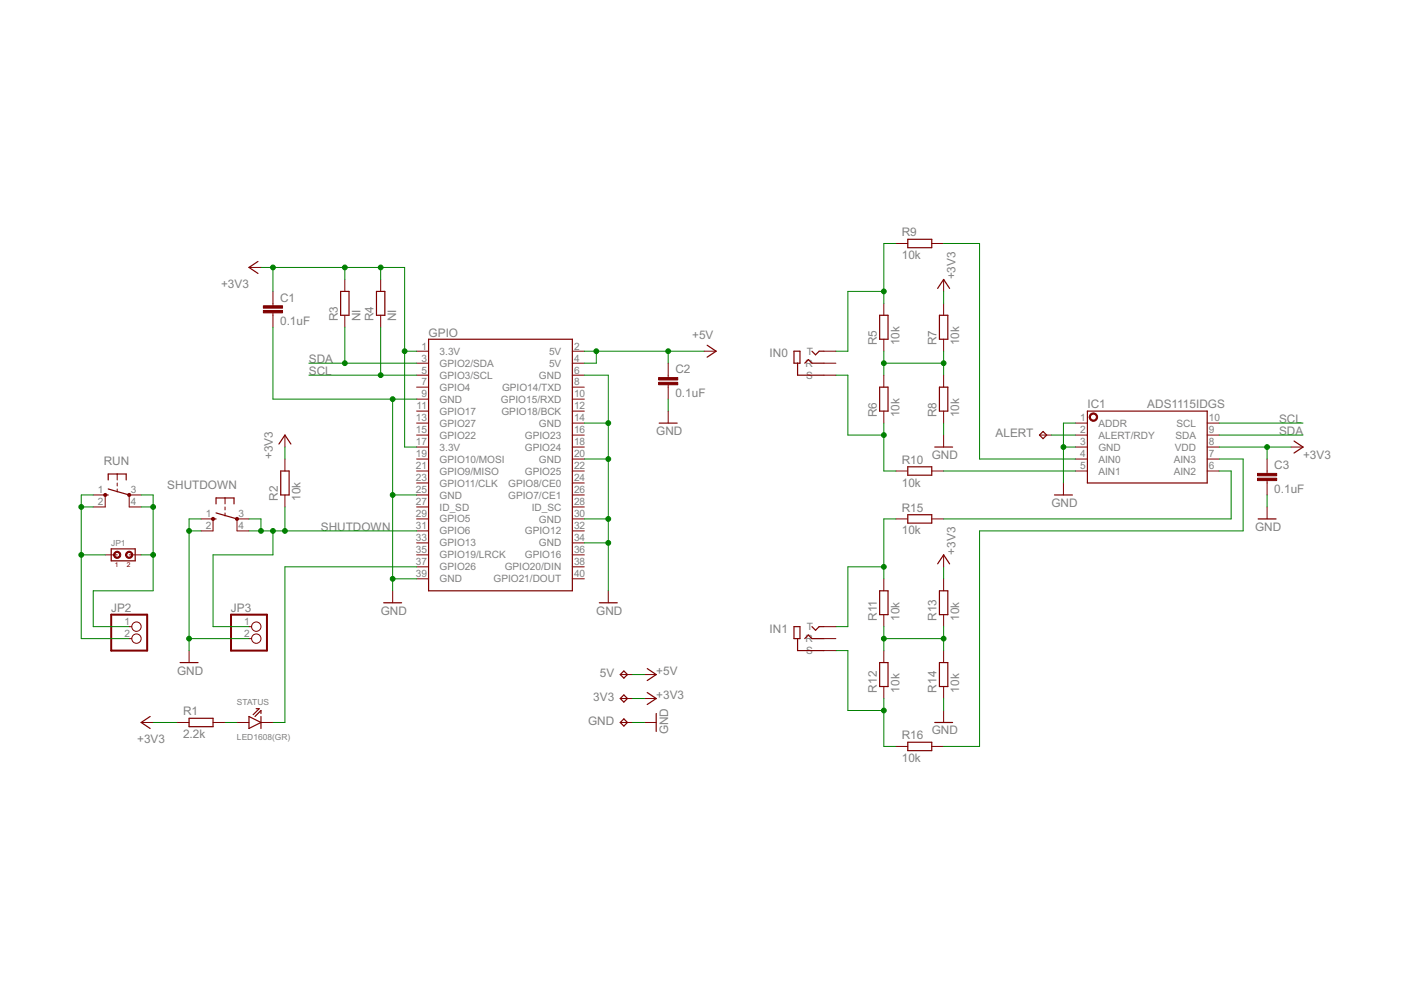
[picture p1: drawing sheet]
<svg xmlns="http://www.w3.org/2000/svg" width="297mm" height="210mm" viewBox="0 0 297 210" stroke-linecap="round" stroke-linejoin="round" font-family="sans-serif">
<g fill="none" stroke="#800000" stroke-width=".25">
<path d="M54.7 55.4l-1.9 1.3 1.9 1.3M192.5 50.7h5v1.8h-5zM72.2 61.8h1.8v5h-1.8zM79.8 61.8h1.8v5h-1.8zM90.9 71.9h30.4v53.4h-30.4zM149.9 73.2l1.9 1.3-1.9 1.2M168.3 74.5h1.3v2.5h-1.3zM169.1 77v2.5h5.6M170.6 77l.8-.8 .7 .8h2.6M172.1 74.5l.8 .7 .8-.7h1M186.5 66.8h1.8v5.1h-1.8zM198.8 61.2l1.3-2 1.2 2"/>
<path d="M199.2 66.8h1.8v5.1h-1.8zM59.1 94.1l1.3-1.9 1.3 1.9M59.5 99.9h1.8v5h-1.8zM139.8 89.7h3.8M186.5 82.1h1.8v5.1h-1.8zM192.5 99h5v1.8h-5zM198.2 94.8h3.8M199.2 82.1h1.8v5.1h-1.8zM221.1 91.5l.8 .7-.8 .8-.7-.8zM230.5 87.2h25.4v15.2h-25.4zM274.4 93.5l1.9 1.3-1.9 1.3M22.3 104.9h.6"/>
<path d="M22.9 101.8v-1.3h3.9v1.3M22.9 103.7l4.5 1.2M23.6 116.4h5.1v2.5h-5.1zM45.2 110h.6M45.8 106.8v-1.2h3.8v1.2M45.8 108.8l4.4 1.2M192.5 109.1h5v1.8h-5zM198.8 119.5l1.3-1.9 1.2 1.9M223.6 104.9h3.8M266.7 110h3.9M81.3 127.8h3.9M127.1 127.8h3.8"/>
<path d="M168.3 132.9h1.3v2.5h-1.3zM169.1 135.4v2.5h5.6M170.6 135.4l.8-.8 .7 .8h2.6M172.1 132.9l.8 .7 .8-.7h1M186.5 125.3h1.8v5h-1.8zM199.2 125.3h1.8v5h-1.8zM31.8 151.9l-1.9 1.3 1.9 1.3M38.2 140.5h3.8M40.1 152.3h5.1v1.8h-5.1zM52.8 151.9l2.5 1.3-2.5 1.3zM54.3 150.3h.6l-1.2 1.2M55.3 151.3v-.7l-1.2 1.3"/>
<path d="M55.3 151.9v2.6M132.3 142.3l.7 .7-.7 .8-.8-.8zM132.3 147.3l.7 .8-.7 .8-.8-.8zM132.3 152.4l.7 .8-.7 .7-.8-.7zM137.2 141.8l1.9 1.2-1.9 1.3M137.2 146.8l1.9 1.3-1.9 1.3M139.1 151.3v3.8M186.5 140.5h1.8v5.1h-1.8zM192.5 157.4h5v1.8h-5zM198.2 153.2h3.8M199.2 140.5h1.8v5.1h-1.8z"/>
</g>
<g fill="none" stroke="#800000" stroke-width=".21">
<path d="M52.8 56.7h2.5M73.1 59.2v2.6M80.7 59.2v2.6M189.9 51.6h2.6M197.5 51.6h2.6M200.1 59.2v2.6M57.9 61.8v3M57.9 66.3v3.1M73.1 66.8v2.6M80.7 66.8v2.6M88.3 74.5h2.6M88.3 77h2.6"/>
<path d="M88.3 79.5h2.6M121.3 74.5h2.6M121.3 77h2.6M121.3 79.5h2.6M141.7 77v3.1M149.3 74.5h2.5M174.7 74.5h2.5M174.7 77h2.5M174.7 79.5h2.5M187.4 64.3v2.5M187.4 71.9v2.6M187.4 79.5v2.6"/>
<path d="M200.1 64.3v2.5M200.1 71.9v2.6M200.1 79.5v2.6M60.4 92.2v2.6M60.4 97.3v2.6M88.3 82.1h2.6M88.3 84.6h2.6M88.3 87.2h2.6M88.3 89.7h2.6M88.3 92.2h2.6M88.3 94.8h2.6M88.3 97.3h2.6"/>
<path d="M88.3 99.9h2.6M121.3 82.1h2.6M121.3 84.6h2.6M121.3 87.2h2.6M121.3 89.7h2.6M121.3 92.2h2.6M121.3 94.8h2.6M121.3 97.3h2.6M121.3 99.9h2.6M141.7 81.6v3M141.7 87.2v2.5M187.4 87.2v2.5"/>
<path d="M189.9 99.9h2.6M197.5 99.9h2.6M200.1 87.2v2.5M200.1 92.2v2.6M220.4 92.2h2.5M228 89.7h2.5M228 92.2h2.5M228 94.8h2.5M228 97.3h2.5M228 99.9h2.5M255.9 89.7h2.6M255.9 92.2h2.6"/>
<path d="M255.9 94.8h2.6M255.9 97.3h2.6M255.9 99.9h2.6M268.6 97.3v3.1M273.7 94.8h2.6M19.8 104.9h2.5v2.6h-2.5M22.3 117.6h2.5M24.8 100.5v1.3M24.8 102.4v.6M24.8 103.7v.6M27.4 117.6h2.5M29.9 104.9h-2.5v2.6h2.5"/>
<path d="M42.6 110h2.6v2.6h-2.6M47.7 105.6v1.2M47.7 107.5v.6M47.7 108.8v.6M52.8 110h-2.6v2.6h2.6M60.4 104.9v2.6M88.3 102.4h2.6M88.3 104.9h2.6M88.3 107.5h2.6M88.3 110h2.6M88.3 112.6h2.6M88.3 115.1h2.6"/>
<path d="M88.3 117.6h2.6M121.3 102.4h2.6M121.3 104.9h2.6M121.3 107.5h2.6M121.3 110h2.6M121.3 112.6h2.6M121.3 115.1h2.6M121.3 117.6h2.6M189.9 110h2.6M197.5 110h2.6M200.1 117.6v2.6M225.5 102.4v2.5"/>
<path d="M268.6 101.9v3M268.6 107.5v2.5M27.4 132.9h.5M27.4 135.4h.5M40.1 137.9v2.6M52.8 132.9h.5M52.8 135.4h.5M83.2 125.3v2.5M88.3 120.2h2.6M88.3 122.7h2.6M121.3 120.2h2.6M121.3 122.7h2.6"/>
<path d="M129 125.3v2.5M174.7 132.9h2.5M174.7 135.4h2.5M174.7 137.9h2.5M187.4 122.7v2.6M187.4 130.3v2.6M187.4 137.9v2.6M200.1 122.7v2.6M200.1 130.3v2.6M200.1 137.9v2.6M29.9 153.2h2.6M37.5 153.2h2.6"/>
<path d="M45.2 153.2h2.5M50.2 153.2h2.6M55.3 153.2h2.6M131.5 153.2h2.5M131.5 143h2.5M131.5 148.1h2.5M136.6 153.2h2.5M136.6 143h2.5M136.6 148.1h2.5M187.4 145.6v2.5M189.9 158.3h2.6M197.5 158.3h2.6"/>
<path d="M200.1 145.6v2.5M200.1 150.6v2.6"/>
<circle cx="28.9" cy="135.4" r=".99"/>
<circle cx="28.9" cy="132.9" r=".99"/>
<circle cx="54.3" cy="135.4" r=".99"/>
<circle cx="54.3" cy="132.9" r=".99"/>
</g>
<g fill="#800000" stroke="#800000" stroke-width=".21">
<path d="M24.3 117.2a.76 .76 0 0 1 1.2 0 .76 .76 0 0 1-.4 1.2 .76 .76 0 0 1-1-.8h.2a.51 .51 0 0 1 .8-.4 .51 .51 0 0 1 .1 .9 .51 .51 0 0 1-.8-.3l-.1-.2h-.2z" fill-rule="evenodd"/>
<path d="M26.8 117.2a.76 .76 0 0 1 1.2 0 .76 .76 0 0 1-.4 1.2 .76 .76 0 0 1-1-.8h.3a.51 .51 0 0 1 .7-.4 .51 .51 0 0 1 .1 .9 .51 .51 0 0 1-.8-.3v-.2h-.3z" fill-rule="evenodd"/>
<path d="M231.1 87.9a.9 .9 0 0 1 1.5 0 .9 .9 0 0 1-.5 1.4 .9 .9 0 0 1-1.2-.9h.3a.64 .64 0 0 1 .9-.6 .64 .64 0 0 1 .2 1.1 .64 .64 0 0 1-1.1-.3v-.2h-.3z" fill-rule="evenodd"/>
<circle cx="27.4" cy="104.9" r=".33"/>
<circle cx="22.3" cy="104.9" r=".33"/>
<circle cx="50.2" cy="110" r=".33"/>
<circle cx="45.2" cy="110" r=".33"/>
</g>
<path d="M23.6 130.3h7.6v7.6h-7.6zM49 130.3h7.6v7.6h-7.6z" fill="none" stroke="#800000" stroke-width=".42"/>
<g fill="#800000" stroke="#800000" stroke-width=".21">
<path d="M55.8 65.8h4.1v.5h-4.1z"/>
<path d="M55.8 64.8h4.1v.5h-4.1z"/>
<path d="M139.6 81.1h4.1v.5h-4.1z"/>
<path d="M139.6 80.1h4.1v.5h-4.1z"/>
<path d="M266.6 101.4h4.1v.5h-4.1z"/>
<path d="M266.6 100.4h4.1v.5h-4.1z"/>
</g>
<g fill="none" stroke="#008000" stroke-width=".21">
<path d="M55.3 56.7h30.5v38.1h2.5M57.9 56.7v5.1M73.1 56.7v2.5M80.7 56.7v2.5M189.9 51.6h-2.5v12.7M200.1 51.6h7.6v45.7h20.3M57.9 69.4v15.2h30.4M65.5 79.5h22.8M65.5 77h22.8M73.1 69.4v7.6M80.7 69.4v10.1M85.8 74.5h2.5"/>
<path d="M123.9 79.5h5.1v45.8M123.9 74.5h25.4M126.4 74.5v2.5h-2.5M141.7 74.5v2.5M177.2 79.5h2.6v12.7h7.6M187.4 61.8h-7.6v12.7h-2.6M187.4 77h12.7M187.4 74.5v5M200.1 61.8v2.5M200.1 74.5v5M60.4 94.8v2.5M83.2 84.6v40.7"/>
<path d="M123.9 97.3h5.1M123.9 89.7h5.1M141.7 84.6v2.6M187.4 89.7v10.2h2.5M200.1 89.7v2.5M200.1 99.9h27.9M222.9 92.2h5.1M225.5 94.8h2.5M228 89.7h-2.5v12.7M258.5 97.3h5.1v15.3h-55.9v45.7h-7.6M258.5 99.9h2.5v10.1h-60.9M258.5 89.7h17.8"/>
<path d="M258.5 94.8h15.2M258.5 92.2h17.8M268.6 94.8v2.5M17.2 117.6h5.1M17.2 107.5h2.6M19.8 104.9h-2.6v30.5h10.2M29.9 117.6h2.6M29.9 104.9h2.6v20.4h-12.7v7.6h7.6M29.9 107.5h2.6M40.1 112.6h2.5M42.6 110h-2.5v27.9M52.8 112.6h35.5"/>
<path d="M52.8 110h2.5v2.6M57.9 112.6v5h-12.7v15.3h7.6M60.4 107.5v5.1M83.2 104.9h5.1M123.9 110h5.1M123.9 115.1h5.1M189.9 110h-2.5v12.7M268.6 104.9v2.6M40.1 135.4h12.7M83.2 122.7h5.1M88.3 120.2h-27.9v33h-2.5M177.2 137.9h2.6v12.7h7.6"/>
<path d="M187.4 120.2h-7.6v12.7h-2.6M187.4 135.4h12.7M187.4 132.9v5M200.1 120.2v2.5M200.1 132.9v5M32.5 153.2h5M47.7 153.2h2.5M134 153.2h2.6M134 148.1h2.6M134 143h2.6M187.4 148.1v10.2h2.5M200.1 148.1v2.5"/>
</g>
<g fill="#008000" stroke="#008000" stroke-width=".21">
<circle cx="32.5" cy="107.5" r=".51"/>
<circle cx="32.5" cy="117.6" r=".51"/>
<circle cx="17.2" cy="107.5" r=".51"/>
<circle cx="17.2" cy="117.6" r=".51"/>
<circle cx="55.3" cy="112.6" r=".51"/>
<circle cx="60.4" cy="112.6" r=".51"/>
<circle cx="57.9" cy="112.6" r=".51"/>
<circle cx="40.1" cy="112.6" r=".51"/>
<circle cx="40.1" cy="135.4" r=".51"/>
<circle cx="83.2" cy="122.7" r=".51"/>
<circle cx="83.2" cy="104.9" r=".51"/>
<circle cx="83.2" cy="84.6" r=".51"/>
<circle cx="129" cy="89.7" r=".51"/>
<circle cx="129" cy="97.3" r=".51"/>
<circle cx="129" cy="110" r=".51"/>
<circle cx="129" cy="115.1" r=".51"/>
<circle cx="225.5" cy="94.8" r=".51"/>
<circle cx="85.8" cy="74.5" r=".51"/>
<circle cx="57.9" cy="56.7" r=".51"/>
<circle cx="73.1" cy="56.7" r=".51"/>
<circle cx="80.7" cy="56.7" r=".51"/>
<circle cx="268.6" cy="94.8" r=".51"/>
<circle cx="141.7" cy="74.5" r=".51"/>
<circle cx="126.4" cy="74.5" r=".51"/>
<circle cx="73.1" cy="77" r=".51"/>
<circle cx="80.7" cy="79.5" r=".51"/>
<circle cx="187.4" cy="61.8" r=".51"/>
<circle cx="187.4" cy="77" r=".51"/>
<circle cx="200.1" cy="77" r=".51"/>
<circle cx="187.4" cy="92.2" r=".51"/>
<circle cx="187.4" cy="120.2" r=".51"/>
<circle cx="187.4" cy="135.4" r=".51"/>
<circle cx="200.1" cy="135.4" r=".51"/>
<circle cx="187.4" cy="150.6" r=".51"/>
</g>
<g font-size="2.8" fill="#808080">
<text x="191.2" y="50.1">R9</text>
<text x="191.2" y="54.9">10k</text>
<text x="202.6" y="59.2" transform="rotate(-90 202.6 59.2)">+3V3</text>
<text x="46.9" y="61">+3V3</text>
<text x="59.4" y="63.9">C1</text>
<text x="59.4" y="69">0.1uF</text>
<text x="71.6" y="68.1" transform="rotate(-90 71.6 68.1)">R3</text>
<text x="76.4" y="68.1" transform="rotate(-90 76.4 68.1)">NI</text>
<text x="79.2" y="68.1" transform="rotate(-90 79.2 68.1)">R4</text>
<text x="84" y="68.1" transform="rotate(-90 84 68.1)">NI</text>
<text x="90.9" y="71.4">GPIO</text>
<text x="146.7" y="71.9">+5V</text>
<text x="65.5" y="77">SDA</text>
<text x="163.2" y="75.7">IN0</text>
<text x="185.9" y="73.2" transform="rotate(-90 185.9 73.2)">R5</text>
<text x="190.7" y="73.2" transform="rotate(-90 190.7 73.2)">10k</text>
<text x="198.6" y="73.2" transform="rotate(-90 198.6 73.2)">R7</text>
<text x="203.4" y="73.2" transform="rotate(-90 203.4 73.2)">10k</text>
<text x="65.5" y="79.6">SCL</text>
<text x="143.2" y="79.2">C2</text>
<text x="143.2" y="84.2">0.1uF</text>
<text x="185.9" y="88.4" transform="rotate(-90 185.9 88.4)">R6</text>
<text x="190.7" y="88.4" transform="rotate(-90 190.7 88.4)">10k</text>
<text x="198.6" y="88.4" transform="rotate(-90 198.6 88.4)">R8</text>
<text x="203.4" y="88.4" transform="rotate(-90 203.4 88.4)">10k</text>
<text x="230.6" y="86.4">IC1</text>
<text x="243.3" y="86.4">ADS1115IDGS</text>
<text x="271.2" y="89.7">SCL</text>
<text x="139.1" y="92.2">GND</text>
<text x="211.1" y="92.8">ALERT</text>
<text x="271.2" y="92.2">SDA</text>
<text x="22" y="98.6">RUN</text>
<text x="57.9" y="97.3" transform="rotate(-90 57.9 97.3)">+3V3</text>
<text x="191.2" y="98.4">R10</text>
<text x="197.5" y="97.3">GND</text>
<text x="270.2" y="99.5">C3</text>
<text x="276.3" y="97.3">+3V3</text>
<text x="35.5" y="103.7">SHUTDOWN</text>
<text x="58.9" y="106.2" transform="rotate(-90 58.9 106.2)">R2</text>
<text x="63.7" y="106.2" transform="rotate(-90 63.7 106.2)">10k</text>
<text x="191.2" y="103.2">10k</text>
<text x="222.9" y="107.5">GND</text>
<text x="270.2" y="104.6">0.1uF</text>
<text x="68" y="112.6">SHUTDOWN</text>
<text x="191.2" y="113.3">10k</text>
<text x="191.2" y="108.5">R15</text>
<text x="266.1" y="112.6">GND</text>
<text x="202.6" y="117.6" transform="rotate(-90 202.6 117.6)">+3V3</text>
<text x="23.6" y="129.7">JP2</text>
<text x="49" y="129.7">JP3</text>
<text x="80.7" y="130.3">GND</text>
<text x="126.4" y="130.3">GND</text>
<text x="185.9" y="131.6" transform="rotate(-90 185.9 131.6)">R11</text>
<text x="190.7" y="131.6" transform="rotate(-90 190.7 131.6)">10k</text>
<text x="198.6" y="131.6" transform="rotate(-90 198.6 131.6)">R13</text>
<text x="203.4" y="131.6" transform="rotate(-90 203.4 131.6)">10k</text>
<text x="163.2" y="134.1">IN1</text>
<text x="37.5" y="143">GND</text>
<text x="127.2" y="143.5">5V</text>
<text x="139.1" y="143">+5V</text>
<text x="125.8" y="148.6">3V3</text>
<text x="139.1" y="148.1">+3V3</text>
<text x="185.9" y="146.8" transform="rotate(-90 185.9 146.8)">R12</text>
<text x="190.7" y="146.8" transform="rotate(-90 190.7 146.8)">10k</text>
<text x="198.6" y="146.8" transform="rotate(-90 198.6 146.8)">R14</text>
<text x="203.4" y="146.8" transform="rotate(-90 203.4 146.8)">10k</text>
<text x="38.8" y="151.7">R1</text>
<text x="124.7" y="153.7">GND</text>
<text x="141.7" y="155.7" transform="rotate(-90 141.7 155.7)">GND</text>
<text x="197.5" y="155.7">GND</text>
<text x="29.1" y="157.5">+3V3</text>
<text x="38.8" y="156.5">2.2k</text>
<text x="191.2" y="161.6">10k</text>
<text x="191.2" y="156.8">R16</text>
</g>
<g font-size="2.4" fill="#808080">
<text x="89.3" y="74.1">1</text>
<text x="89.3" y="76.7">3</text>
<text x="93.2" y="75.2">3.3V</text>
<text x="93.2" y="77.8">GPIO2/SDA</text>
<text x="116.4" y="75.2">5V</text>
<text x="116.4" y="77.8">5V</text>
<text x="121.7" y="74.1">2</text>
<text x="121.7" y="76.7">4</text>
<text x="170.8" y="77.8">R</text>
<text x="171" y="75.2">T</text>
<text x="89.3" y="79.2">5</text>
<text x="89.3" y="81.7">7</text>
<text x="93.2" y="80.3">GPIO3/SCL</text>
<text x="93.2" y="82.9">GPIO4</text>
<text x="106.4" y="82.9">GPIO14/TXD</text>
<text x="114.3" y="80.3">GND</text>
<text x="121.7" y="79.2">6</text>
<text x="121.7" y="81.7">8</text>
<text x="170.9" y="80.3">S</text>
<text x="88.2" y="89.4">13</text>
<text x="88.3" y="86.8">11</text>
<text x="89.3" y="84.3">9</text>
<text x="93.2" y="85.4">GND</text>
<text x="93.2" y="87.9">GPIO17</text>
<text x="106.2" y="85.4">GPIO15/RXD</text>
<text x="106.3" y="87.9">GPIO18/BCK</text>
<text x="121.7" y="84.3">10</text>
<text x="121.7" y="86.8">12</text>
<text x="121.7" y="89.4">14</text>
<text x="229" y="89.4">1</text>
<text x="256.3" y="89.4">10</text>
<text x="88.2" y="91.9">15</text>
<text x="88.2" y="94.4">17</text>
<text x="93.2" y="90.5">GPIO27</text>
<text x="93.2" y="93">GPIO22</text>
<text x="93.2" y="95.5">3.3V</text>
<text x="111.3" y="93">GPIO23</text>
<text x="111.3" y="95.5">GPIO24</text>
<text x="114.3" y="90.5">GND</text>
<text x="121.7" y="91.9">16</text>
<text x="121.7" y="94.4">18</text>
<text x="229" y="91.9">2</text>
<text x="229" y="94.4">3</text>
<text x="232.9" y="90.5">ADDR</text>
<text x="232.9" y="93">ALERT/RDY</text>
<text x="232.9" y="95.5">GND</text>
<text x="249.1" y="95.5">VDD</text>
<text x="249.2" y="93">SDA</text>
<text x="249.5" y="90.5">SCL</text>
<text x="256.3" y="94.4">8</text>
<text x="256.3" y="91.9">9</text>
<text x="88.2" y="97">19</text>
<text x="88.2" y="99.5">21</text>
<text x="93.2" y="98.1">GPIO10/MOSI</text>
<text x="93.2" y="100.6">GPIO9/MISO</text>
<text x="111.3" y="100.6">GPIO25</text>
<text x="114.3" y="98.1">GND</text>
<text x="121.7" y="97">20</text>
<text x="121.7" y="99.5">22</text>
<text x="229" y="97">4</text>
<text x="229" y="99.5">5</text>
<text x="232.9" y="98.1">AIN0</text>
<text x="232.9" y="100.6">AIN1</text>
<text x="248.9" y="100.6">AIN2</text>
<text x="248.9" y="98.1">AIN3</text>
<text x="256.3" y="99.5">6</text>
<text x="256.3" y="97">7</text>
<text x="20.8" y="104.6">1</text>
<text x="20.8" y="107.1">2</text>
<text x="27.7" y="104.6">3</text>
<text x="27.7" y="107.1">4</text>
<text x="88.2" y="102">23</text>
<text x="88.2" y="104.6">25</text>
<text x="88.2" y="107.1">27</text>
<text x="93.2" y="103.2">GPIO11/CLK</text>
<text x="93.2" y="105.7">GND</text>
<text x="107.7" y="103.2">GPIO8/CE0</text>
<text x="107.7" y="105.7">GPIO7/CE1</text>
<text x="121.7" y="102">24</text>
<text x="121.7" y="104.6">26</text>
<text x="121.7" y="107.1">28</text>
<text x="43.6" y="109.7">1</text>
<text x="43.6" y="112.2">2</text>
<text x="50.6" y="109.7">3</text>
<text x="50.6" y="112.2">4</text>
<text x="88.2" y="109.7">29</text>
<text x="88.2" y="112.2">31</text>
<text x="93.2" y="108.2">ID_SD</text>
<text x="93.2" y="110.8">GPIO5</text>
<text x="93.2" y="113.3">GPIO6</text>
<text x="111.3" y="113.3">GPIO12</text>
<text x="112.7" y="108.2">ID_SC</text>
<text x="114.3" y="110.8">GND</text>
<text x="121.7" y="109.7">30</text>
<text x="121.7" y="112.2">32</text>
<text x="88.2" y="114.7">33</text>
<text x="88.2" y="117.3">35</text>
<text x="88.2" y="119.8">37</text>
<text x="93.2" y="115.9">GPIO13</text>
<text x="93.2" y="118.4">GPIO19/LRCK</text>
<text x="111.3" y="118.4">GPIO16</text>
<text x="114.3" y="115.9">GND</text>
<text x="121.7" y="114.7">34</text>
<text x="121.7" y="117.3">36</text>
<text x="121.7" y="119.8">38</text>
<text x="88.2" y="122.4">39</text>
<text x="93.2" y="120.9">GPIO26</text>
<text x="93.2" y="123.5">GND</text>
<text x="104.6" y="123.5">GPIO21/DOUT</text>
<text x="107" y="120.9">GPIO20/DIN</text>
<text x="121.7" y="122.4">40</text>
<text x="26.4" y="132.5">1</text>
<text x="26.4" y="135.1">2</text>
<text x="51.8" y="132.5">1</text>
<text x="51.8" y="135.1">2</text>
<text x="170.8" y="136.2">R</text>
<text x="171" y="133.6">T</text>
<text x="170.9" y="138.7">S</text>
</g>
<g font-size="2" fill="#808080">
<text x="23.6" y="115.7">JP1</text>
<text x="50.2" y="149.4">STATUS</text>
<text x="50.2" y="157">LED1608(GR)</text>
</g>
<g font-size="1.6" fill="#800000">
<text x="24.3" y="120.2">1</text>
<text x="26.9" y="120.2">2</text>
</g>
</svg>
